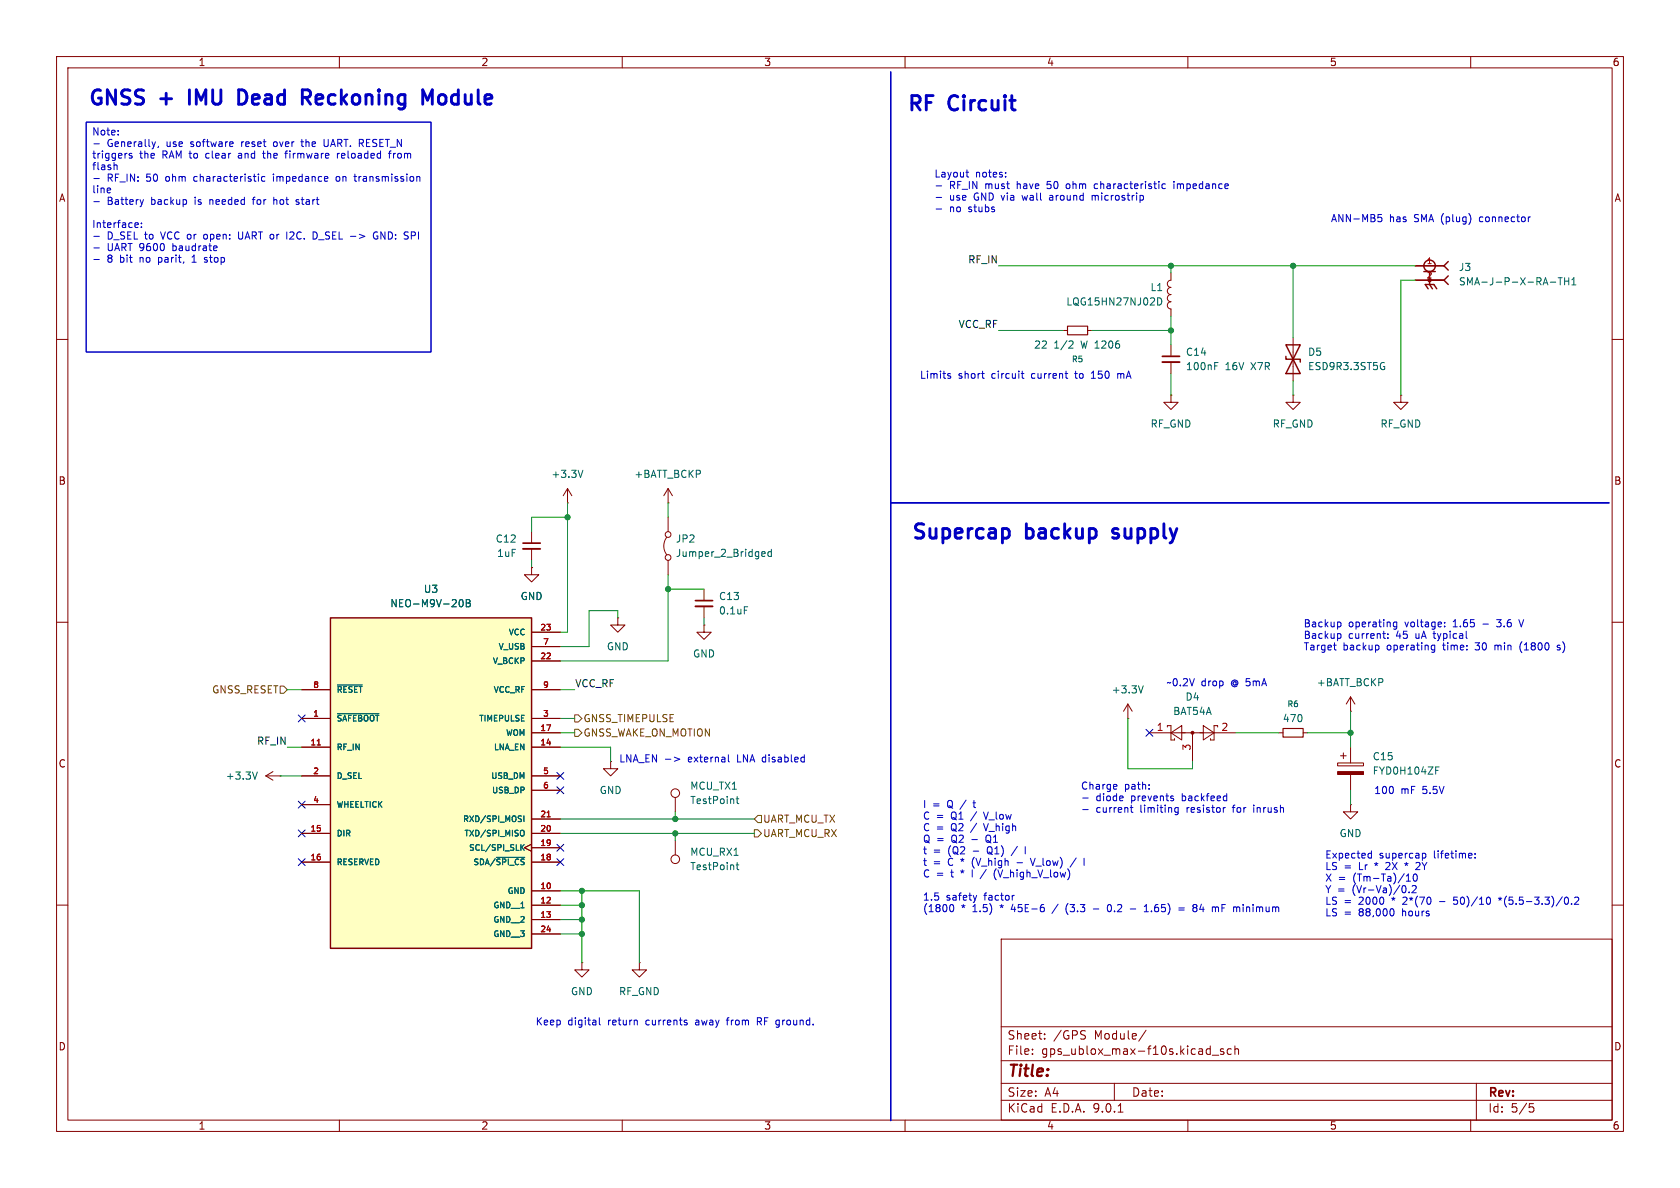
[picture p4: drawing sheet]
<svg xmlns="http://www.w3.org/2000/svg" width="297mm" height="210mm" viewBox="0 0 297 210" stroke-linecap="round" stroke-linejoin="round" font-family="sans-serif">
<g fill="none" stroke="#840000" stroke-width=".18">
<path d="M10 10h277v190h-277zM12 12h273v186h-273zM60 10v2M110 10v2M160 10v2M210 10v2M260 10v2M188 58.4h.7M192.3 58.4h.7M207 48.3v1.2a.64 .64 0 0 0-.6 .7 .64 .64 0 0 0 .6 .6M207 50.8a.64 .64 0 0 0-.6 .6 .64 .64 0 0 0 .6 .7 .64 .64 0 0 0-.6 .6 .64 .64 0 0 0 .6 .6 .64 .64 0 0 0-.6 .7 .64 .64 0 0 0 .6 .6v1.3M228.6 59.7v7.6"/>
<path d="M250.2 47h5.1M250.2 49.5h5.1M10 60h2M207 69.9v1.2h1.3l-1.3 1.3-1.3-1.3h1.3M207 69.9h.1M207 61v2M207 64v2M228.6 69.9v1.2h1.3l-1.3 1.3-1.3-1.3h1.3M228.6 69.9h.1M247.6 69.9v1.2h1.3l-1.3 1.3-1.2-1.3h1.2M247.6 69.9h.1M285 60h2"/>
<path d="M100.3 88.9h.1M100.3 86.4l-.7 1.2M100.3 86.4l.8 1.2M100.3 86.4v2.5M117.9 95a2.54 2.54 0 0 0 0 3M118.1 88.9h.1M118.1 86.4v2.5M118.1 91.4v2.6M118.1 99.1v2.5M118.1 86.4l-.8 1.2M118.1 86.4l.8 1.2M10 110h2"/>
<path d="M109.2 109.2v1.3h1.3l-1.3 1.3-1.3-1.3h1.3M109.2 109.2h.1M124.5 110.5v1.3h1.2l-1.2 1.2-1.3-1.2h1.3M124.5 110.5h.1M124.5 104.1v2.1M124.5 107.2v2M285 110h2M47 137.2l1.3 .7M47 137.2h2.5M48.3 136.4l-1.3 .8M49.5 137.2h.1M107.9 134.6v1.3h1.3l-1.3 1.3-1.2-1.3h1.2"/>
<path d="M107.9 134.6h.1M199.4 127h.1M199.4 124.5l-.8 1.2M199.4 124.5l.8 1.2M199.4 124.5v2.5M203.2 129.5h15.2M206.4 128.5v-.2h.6v2.5h.6v-.2M207 129.5l1.9-1.2v2.5zM210.8 129.5v5.1M212.7 128.3l1.9 1.2-1.9 1.3zM215.3 128.3h-.7v2.5h-.6v-.2M226.1 129.5h.7"/>
<path d="M230.4 129.5h.7M236.5 134.9h4.5v.5h-4.5zM237 133.6h1M237.5 133.1v1M238.8 125.7h.1M238.8 123.2v2.5M238.8 132.1v2.8M238.8 136.9v2.8M238.8 123.2l-.8 1.3M238.8 123.2l.7 1.3M119.4 141v2.5M119.4 148.6v2.5"/>
<path d="M238.8 142.2v1.3h1.2l-1.2 1.3-1.3-1.3h1.3M238.8 142.2h.1M10 160h2M102.9 170.2v1.3h1.2l-1.2 1.2-1.3-1.2h1.3M102.9 170.2h.1M113 170.2v1.3h1.3l-1.3 1.2-1.2-1.2h1.2M113 170.2h.1M177 166h108v32h-108zM285 160h2M60 198v2M110 198v2M160 198v2"/>
<path d="M177 194.5h108M177 191.5h108M177 187.5h108M177 181.5h108M182.5 186.3v.1M182.5 185.5v.1M184.7 183.6v.1M184.7 182.8v.1M191.7 182.2l.2 .1M191.8 183.1v.5M197 191.5v3M197.7 196.6h.8"/>
<path d="M202.6 182.1l-1.3 2M210 198v2M213.8 185.4l.2 .1M214 184.9v1.5M214 186.3l-.2 .1M214.3 186.5h1.2M216.3 185.5l-.3-.1-.3 .2 .1 .2 .5 .2v.3h-.6M217.7 185.5l-.5-.1-.2 .3v.4l.1 .2h.6M218.3 185.5l.2-.1 .4 .1 .1 .9M218.3 184.9v1.5M260 198v2M261 191.5v6.5"/>
<path d="M270.4 195.1h.7M270.5 195.7h.4l.3 .3-.2 .5-.5 .1"/>
<circle cx="118.1" cy="94.5" r=".51"/>
<circle cx="118.1" cy="98.6" r=".51"/>
<circle cx="119.4" cy="140.2" r=".76"/>
<circle cx="119.4" cy="151.9" r=".76"/>
</g>
<g fill="#840000" stroke="#840000" stroke-width=".18">
<path d="M236.5 136.4h4.5v.5h-4.5z"/>
<circle cx="210.8" cy="129.5" r=".25"/>
</g>
<g fill="none" stroke="#006464" stroke-width=".18">
<path d="M204.7 52.6a.64 .64 0 0 1 .7 .7 .64 .64 0 0 1-.7 .6zM274.1 49.9h.9M275.5 49.1h.7M275.8 49.1v1.3M276.6 49.1v1.3M276.6 49.7h.7M277.3 49.1v1.3M277.9 50.4h.7M277.9 49.5l.3-.4v1.3M189.2 60.3h.4l.1 .3-.8 .9h.8M214.7 64.7h.5M214.7 64.1h.6"/>
<path d="M244.4 64.1h.3M244.6 64.8h.2v.4l-.2 .1M103.1 83.1l-.5 1.3M134.7 98.3h.5M134.7 97.6l.4-.1 .2 .3-.6 .1M136.4 97.6l-.4-.1-.2 .3 .1 .5h.5M136.4 97.1v1.3M131.6 107.3h.6M45.5 136.5l-.4 1.2M202.1 121.2l-.4 1.3M253.8 136.2h.4M253.8 135.6h.6"/>
<path d="M130.1 141.2h.5M130.1 152.9h.5M130.3 140.8v1.1l.3 .2M130.3 152.5v1.1l.3 .1"/>
</g>
<path d="M188.7 57.7h3.6v1.5h-3.6zM226.8 128.8h3.6v1.5h-3.6z" fill="none" stroke="#840000" stroke-width=".2"/>
<path d="M205.5 63h3M122.9 106.2h3.1" fill="none" stroke="#840000" stroke-width=".3"/>
<path d="M205.5 64h3M122.9 107.2h3.1" fill="none" stroke="#840000" stroke-width=".33"/>
<g fill="none" stroke="#840000" stroke-width=".25">
<path d="M250.2 47h5.1M250.2 49.5h5.1M252.5 51.1l-.5-.8h1.5l.5 .8M252.7 48h1M252.7 49.5v.8l.5 .8M255.3 47l.7 .8M255.3 49.5l.7 .8M256 46.2l-.7 .8M256 48.8l-.7 .7M227.3 61h2.6l-2.6 5h2.6zM227.3 63v.5h2.6v.5"/>
<circle cx="252.7" cy="47" r="1.02"/>
<circle cx="252.7" cy="49.5" r=".25"/>
</g>
<path d="M58.4 109.2h35.6v58.4h-35.6z" fill="#ffffc2"/>
<path d="M58.4 109.2h35.6v58.4h-35.6z" fill="none" stroke="#840000" stroke-width=".25"/>
<g fill="none" stroke="#840000" stroke-width=".18">
<path d="M94 94v2M94 97v2.1M94 100.3v1.3h-1.3l1.3 1.3 1.2-1.3h-1.2M94 100.3h.1M94 111.8h5.1M94 114.3h5.1M94 116.8h5.1M53.3 121.9h5.1M53.3 127h5.1M53.3 132.1h5.1M53.3 137.2h5.1M94 121.9h5.1"/>
<path d="M94 127h5.1M94 132.1h5.1M94 137.2h5.1M94 129.5h5.1M94 139.7h5.1M53.3 142.2h5.1M53.3 147.3h5.1M53.3 152.4h5.1M94 149.2l-1.3 .7 1.3 .6M94 147.3h5.1M94 152.4h5.1M94 144.8h5.1"/>
<path d="M94 149.9h5.1M94 157.5h5.1M94 160h5.1M94 162.6h5.1M94 165.1h5.1"/>
</g>
<path d="M81.2 106.2l.3-.2a.68 .68 0 0 1 .4 .6 .68 .68 0 0 1-.4 .7l-.3-.3M82.4 106h.5l.2 .2-.2 .4 .2 .1 .1 .3-.3 .3h-.5zM82.4 106.6h.5M59.6 121.1h4.4M59.6 126.2h7.4M87.7 151.6h5.1M92 144.2l.2 .1M92.1 144.9v.2M92.2 146.8a.34 .34 0 0 1 .5 .3v.3a.34 .34 0 0 1-.5 .4M92.2 149.7l.5 .6M92.6 144.2v1M92.7 149.3l-.6 .6" fill="none" stroke="#006464" stroke-width=".18"/>
<path d="M56.1 131.7h.6M96.7 144.4h.6" fill="none" stroke="#a90000" stroke-width=".18"/>
<path d="M92.5 96h3" fill="none" stroke="#840000" stroke-width=".3"/>
<path d="M92.5 97h3" fill="none" stroke="#840000" stroke-width=".33"/>
<path d="M49.5 121.3h.7l.6 .6-.6 .7h-.7zM101.6 128.9h.6l.7 .6-.7 .7h-.6zM101.6 126.4h.6l.7 .6-.7 .6h-.6zM133.3 146.7h.7l.6 .6-.6 .7h-.7zM134 144.1h.6v1.3h-.6l-.7-.6z" fill="none" stroke="#725600" stroke-width=".18"/>
<g fill="none" stroke="#009600" stroke-width=".18">
<path d="M176.5 58.4h11.5M176.5 47h73.7M193 58.4h14M207 47v1.3M207 55.9v5.1M228.6 47v12.7M250.2 49.5h-2.6v20.4M207 66v3.9M228.6 67.3v2.6M94 99.1v1.2M100.3 88.9v22.9h-1.2M100.3 91.4h-6.3v2.6"/>
<path d="M118.1 88.9v2.5M109.2 109.2v-1.2h-5.1v6.3h-5M118.1 101.6v15.2h-19M118.1 104.1h6.4M124.5 109.2v1.3M49.5 137.2h3.8M50.8 132.1h2.5M50.8 121.9h2.5M99.1 129.5h2.5M99.1 132.1h8.8v2.5M99.1 121.9h2.5M99.1 127h2.5"/>
<path d="M199.4 127v8.9h11.4v-1.3M218.4 129.5h7.7M231.1 129.5h7.7M238.8 125.7v6.4M238.8 139.7v2.5M99.1 157.5h13.9v12.7M99.1 144.8h34.2M99.1 147.3h34.2M102.9 157.5v12.7M119.4 143.5v1.3M119.4 147.3v1.3M99.1 160h3.8"/>
<path d="M99.1 162.6h3.8M99.1 165.1h3.8"/>
</g>
<g fill="none" stroke="#000084" stroke-width=".18">
<path d="M52.7 126.4l1.2 1.2M53.9 126.4l-1.2 1.2M98.5 139.1l1.2 1.2M98.5 136.6l1.2 1.2M99.7 139.1l-1.2 1.2M99.7 136.6l-1.2 1.2M202.6 128.9l1.2 1.2M203.8 128.9l-1.2 1.2M52.7 141.6l1.2 1.2M52.7 146.7l1.2 1.2M52.7 151.8l1.2 1.2M53.9 141.6l-1.2 1.2"/>
<path d="M53.9 146.7l-1.2 1.2M53.9 151.8l-1.2 1.2M98.5 149.3l1.2 1.2M98.5 151.8l1.2 1.2M99.7 149.3l-1.2 1.2M99.7 151.8l-1.2 1.2"/>
</g>
<g fill="none" stroke="#0000c2" stroke-width=".18">
<path d="M157.5 12.7v185.4zM15.2 21.6h61v40.6h-61zM16.6 25.4h1M16.6 31.6h1M16.6 35.6h1M19.4 33.2l.2 .3-.6 .2M19.5 34l-.1 .1M20.7 29.3v.7M20.9 23.7v.2M20.9 23.1v.1M22.8 27.3l.1 .2 .5 .2-.2 .3-.4-.1M23.9 39.4h.4l.2 .3-.6 .1"/>
<path d="M25 39.4v.2M25.4 35.3l-.3 .8M27.5 25.1l-.3 .8M28 25.8l-.1 .3M42.3 27.1l-.1 .1M42.3 27.5l-.2 .2 .2 .3M44.6 35.3h.5M44.8 34.9v1.2M45.7 30.8v.1M46.4 27.1h.5M46.6 26.7v1.1l.3 .2M46.8 31.3l-.3-.1-.3 .2 .1 .6h.5"/>
<path d="M48.3 30.8v.1M48.3 31.2v.8M48.4 34.9v1.2M48.5 25.1l-.2 .2 .2 .5M48.8 35.3l-.4 .1M50.3 27.1h.5M50.5 26.9v1.1M52.8 35.3h-.3l-.2 .2 .6 .4M52.9 36l-.2 .1h-.4M53.2 25.1h.5M53.4 24.6v1.1l.3 .2M57.3 24.6l.1 1.2 .1 .1 .4-.1"/>
<path d="M59.7 27.1v.9M59.8 31.2l-.3 .1-.1 .1 .1 .5 .3 .1M59.9 27.1l-.2 .2M60.4 27.2v.7M61 27.4l-.6 .1M62.6 31.2h.4M62.7 30.8v1.1l.3 .1M68.8 26.9v1.1M69.6 27.1v.9M69.7 27.2l-.1 .1M74.2 31.3v.7M165.5 32.9h1"/>
<path d="M165.5 34.9h1M165.5 36.9h1M170.8 30.5h.4M170.9 31.1l.3 .2M177.8 31.2v.1M177.8 30.5v.1M185.7 34.5l-.1 .1M185.7 34.9l-.2 .2 .2 .3M188.6 32.6l-.1 .1 .1 .6M193.1 34.5v.9M193.4 34.5l-.3 .2M193.9 32.5l-.3 .1-.2 .1 .1 .5 .4 .1"/>
<path d="M202.1 34.7v.6M206 32.6l-.3-.1-.3 .2 .1 .6h.5M207.5 32.1v.1M207.5 32.5v.8M243.6 37.9h.6M243.6 38.5l.5-.1 .2 .2-.1 .5h-.6M270.6 38.3l-.3 .1M16.6 41.8h1M16.6 43.8h1M16.6 45.9h1M23.9 40.2h.5M25 40.1v.1"/>
<path d="M34 46.4h.7M34.2 45.3l-.2 .1M36.1 41.5l-.1 .2 .1 .5M36.1 46.3l.4 .1M36.5 45.5l-.4 .2 .1 .2h.3M38.3 44.3h-.1M38.4 43.6v.2l-.6 .1M42.2 41v1l.1 .2 .4 .1M51.7 41l-.5 .1M51.9 41.5l-.7 .8h.8M55.4 41a.64 .64 0 0 1 .7 .6 .64 .64 0 0 1-.7 .7M66.7 41.1a.59 .59 0 0 0-.7 .5 .59 .59 0 0 0 .7 .6l.1-.5h-.3"/>
<path d="M67.3 42.3v-1.3l.8 1.3M167.6 66.4l.5 .2-.1 .2-.3 .1M167.6 66.1h.4M173.5 66h.5M173.9 66.9h.1M180.5 66h.5M180.7 65.6v1.1l.3 .2M188.3 66h.5M188.6 66.9h.2M192.9 66.9h.8M193.2 65.8l-.3 .2M197.6 66v.9"/>
<path d="M198 66l-.4 .2M157.5 88.9h127zM236 114.8l.2 .1M236.6 110h.3l.2 .2-.1 .5-.4 .1M236.6 112l.3 .1 .2 .1-.1 .5-.4 .2M243.7 114.1l.1 .2-.1 .5M244.8 112.9h.1M245.4 112.7v.2M245.4 112.1v.1M246.9 110h-.3l-.3 .2 .1 .5h.5M246.9 110v1l-.2 .2h-.3M253.2 114.8h.4"/>
<path d="M253.5 114l-.3 .1M253.6 114v1.1l-.2 .2h-.3M255.4 110.7v.1M255.4 110v.1M264.3 114v.9M264.5 114l-.2 .2M264.6 109.5h.8M264.6 110.7l.2 .1M268.5 109.5l.4 1.3M269.1 113.4a1.46 1.46 0 0 0 0 2M275.8 114.1l-.3-.1-.2 .3 .5 .4M275.8 114.7l-.1 .2-.4-.1"/>
<path d="M119.2 133.8l1 .4-1 .4M128.8 133.4v1.1l.1 .2M197.3 138.7l.2 .3-.6 .1M197.4 139.4l-.1 .1M203.1 139.4v.1M203.1 138.7v.1M171.9 153.8v1.2M172.7 158.3l-.3 .8M173.9 143.5l.4 1.3M173.9 145.6l.4 1.3M174.4 153.7l-1.1 1.6M175.8 154.1v.9l.3 .5"/>
<path d="M179.3 158.3h-.2M179.8 152.5h1M179.9 149.6l-1.1 1.6M181.3 149.7v1.2M182.2 151.7l.4 1.3M184.3 159.9h.2M187.1 159.8l-1.1 1.7M188.8 159.7a1.46 1.46 0 0 0 0 2M190.3 151.7l-1.1 1.6M191.4 141.1h1M191.4 143.1h1M191.7 151.7v1.3"/>
<path d="M200 142.3v1.1l.3 .2M207.3 141.1l.2 .2-.2 .3M207.3 140.7l.1 .1M207.7 143.4l.2 .2 .4-.1M208.3 142.8v1l-.3 .2h-.3M208.3 142.8h-.4l-.2 .2M212.4 159.8l-.3 .9h.8M216.6 159.9h-.6v1.3M216.6 142.8h-.2M219.8 159.9v.1M221.6 142.3v.1M221.6 142.8v.8"/>
<path d="M242 151.6h.5M242 150.9h.5M242.5 150.4v1.3M248.6 157l-.1 .6-.2 .2M248.6 152.8l-.2 .2M248.6 154.9l.4-.4v1.3M248.6 155.8h.7M249.1 157.7v.1M249.6 156.7l.5-.2 .3 .4-.8 .9h.8M250 154.6l.1-.1a.68 .68 0 0 1 .5 .6 .68 .68 0 0 1-.5 .7l-.1-.1-.2-.4zM251 153l-.7 .7h.7M251.6 150.8l.3 .1 .2 .2-.1 .5-.4 .1"/>
<path d="M254.5 159.4h1M257 159.7l.5 .2M257.6 158.6h-.6v.6l.5-.1M260.1 150.8l.1 .3-.6 .2M260.2 151.6l-.1 .1M260.8 151.6v.1M260.8 150.9v.1M263.4 158.7l.1 .4-.1 .6M264.9 158.8l.3 .1M265.2 158.6v.3M265.2 158.9l-.2 .2M265.2 158.9l.2 .2"/>
<path d="M265.5 158.8l-.3 .1M276.9 158.6a.68 .68 0 0 1 .4 .6 .68 .68 0 0 1-.4 .7M277.8 159.7v.2M278.4 158.7l.5-.1 .2 .4-.8 .9h.8M106 179.9v1.1l.1 .2M128.6 180v1.2M134.4 179.9h-.5v1.3M168.6 160.4l-.1 .6-.2 .2-.2-.1M184.4 160.4l.2 .2v.3l-.2 .3M193.3 160.7h1M195.9 160l.2-.1a.68 .68 0 0 1 .4 .6 .68 .68 0 0 1-.4 .7l-.2-.2-.1-.3zM199.8 160.7h1"/>
<path d="M202.3 161.2h.7M202.3 160.3l.4-.4v1.3M203.6 161v.2M208.4 160.5h1M208.4 160.9h1M210.9 160.2l.2-.3 .4 .1 .1 .2M216 160.5h.4M219.8 160.3v.9M246.3 160.7l.1 .4-.1 .7M121.3 180.8l.2 .1-.2 .3M121.3 180.3l.1 .1M128.4 180.3h.5"/>
<path d="M133.9 180.6h.5M134.2 180.6l.4 .6"/>
</g>
<path d="M33.5 15.9v2.5M43.4 16.2l-.6-.3h-.6v2.5h.6l.6-.3M53.4 15.9h1a.69 .69 0 0 1 .5 .6 .69 .69 0 0 1-.5 .7h-1M54 17.2l.9 1.2M75.6 17.7l.8-1.8v2.5M78 16.7l-.5 .5v.7l.5 .5M178.2 93.6l.2 .3v.7l-.2 .4M196.7 95l.2 .1M196.8 93.6l-.1 .2 .1 .4" fill="none" stroke="#0000c2" stroke-width=".51"/>
<g fill="#009600" stroke="#009600" stroke-width=".18">
<circle cx="228.6" cy="47" r=".46"/>
<circle cx="207" cy="47" r=".46"/>
<circle cx="207" cy="58.4" r=".46"/>
<circle cx="102.9" cy="165.1" r=".46"/>
<circle cx="119.4" cy="147.3" r=".46"/>
<circle cx="102.9" cy="157.5" r=".46"/>
<circle cx="102.9" cy="162.6" r=".46"/>
<circle cx="102.9" cy="160" r=".46"/>
<circle cx="119.4" cy="144.8" r=".46"/>
<circle cx="100.3" cy="91.4" r=".46"/>
<circle cx="118.1" cy="104.1" r=".46"/>
<circle cx="238.8" cy="129.5" r=".46"/>
</g>
<g font-size="3.5" fill="#0000c2">
<text x="15.5" y="19.3">GNSS</text>
<text x="28.5" y="19.3">+</text>
<text x="34.6" y="19.3">IMU</text>
<text x="44.3" y="19.3">Dead</text>
<text x="56.6" y="19.3">Reckoning</text>
<text x="78.9" y="19.3">Module</text>
<text x="160.3" y="20.3">RF</text>
<text x="167.9" y="20.3">Circuit</text>
<text x="161" y="96">Supercap</text>
<text x="181.5" y="96">backup</text>
<text x="197.9" y="96">supply</text>
</g>
<text font-size="2.8" fill="#840000" x="178" y="190.9">Title:</text>
<g font-size="2.1" fill="#840000">
<text x="178" y="184">Sheet:</text>
<text x="186.2" y="184">/GPS</text>
<text x="193.5" y="184">Module/</text>
<text x="178" y="186.7">File:</text>
<text x="184.1" y="186.7">gps_ublox_max-f10s.kicad_sch</text>
<text x="178" y="196.9">KiCad</text>
<text x="178" y="194.1">Size:</text>
<text x="184.7" y="194.1">A4</text>
<text x="185.7" y="196.9">E.D.A.</text>
<text x="193.3" y="196.9">9.0.1</text>
<text x="200" y="194.1">Date:</text>
<text x="263" y="194.3">Rev:</text>
<text x="263" y="196.9">Id:</text>
<text x="267.1" y="196.9">5/5</text>
</g>
<g font-size="1.8" fill="#840000">
<text x="35" y="11.9">1</text>
<text x="85" y="11.9">2</text>
<text x="135" y="11.9">3</text>
<text x="185" y="11.9">4</text>
<text x="235" y="11.9">5</text>
<text x="285" y="11.9">6</text>
<text x="10.3" y="35.9">A</text>
<text x="285.3" y="35.9">A</text>
<text x="10.3" y="85.9">B</text>
<text x="285.3" y="85.9">B</text>
<text x="10.3" y="135.9">C</text>
<text x="285.3" y="135.9">C</text>
<text x="10.3" y="185.9">D</text>
<text x="285.3" y="185.9">D</text>
<text x="35" y="199.9">1</text>
<text x="85" y="199.9">2</text>
<text x="135" y="199.9">3</text>
<text x="185" y="199.9">4</text>
<text x="235" y="199.9">5</text>
<text x="285" y="199.9">6</text>
</g>
<g font-size="1.8" fill="#0000c2">
<text x="16.2" y="24.3">Note:</text>
<text x="16.2" y="28.4">triggers</text>
<text x="18.9" y="26.3">Generally,</text>
<text x="24.7" y="28.4">the</text>
<text x="28.8" y="28.4">RAM to</text>
<text x="29.5" y="26.3">use</text>
<text x="34" y="26.3">software</text>
<text x="36.8" y="28.4">clear</text>
<text x="42.8" y="28.4">and</text>
<text x="43.1" y="26.3">reset</text>
<text x="47.4" y="28.4">the</text>
<text x="49" y="26.3">over</text>
<text x="51.5" y="28.4">firmware</text>
<text x="54.2" y="26.3">the</text>
<text x="58.3" y="26.3">UART. RESET_N</text>
<text x="60.9" y="28.4">reloaded</text>
<text x="70.3" y="28.4">from</text>
<text x="16.2" y="30.4">flash</text>
<text x="16.2" y="34.5">line</text>
<text x="18.9" y="32.4">RF_IN:</text>
<text x="26" y="32.4">50</text>
<text x="29.6" y="32.4">ohm</text>
<text x="34.7" y="32.4">characteristic</text>
<text x="49" y="32.4">impedance</text>
<text x="60.3" y="32.4">on</text>
<text x="63.8" y="32.4">transmission</text>
<text x="165.1" y="31.6">Layout</text>
<text x="167.8" y="33.6">RF_IN</text>
<text x="167.8" y="35.7">use</text>
<text x="172.3" y="35.7">GND via</text>
<text x="172.4" y="31.6">notes:</text>
<text x="174.3" y="33.6">must</text>
<text x="180" y="33.6">have</text>
<text x="181.2" y="35.7">wall</text>
<text x="185.6" y="33.6">50</text>
<text x="186.2" y="35.7">around</text>
<text x="189.2" y="33.6">ohm</text>
<text x="193.9" y="35.7">microstrip</text>
<text x="194.3" y="33.6">characteristic</text>
<text x="208.6" y="33.6">impedance</text>
<text x="16.2" y="40.6">Interface:</text>
<text x="18.9" y="36.5">Battery</text>
<text x="26.8" y="36.5">backup</text>
<text x="34.7" y="36.5">is</text>
<text x="37.5" y="36.5">needed</text>
<text x="45.4" y="36.5">for</text>
<text x="49.2" y="36.5">hot</text>
<text x="53.4" y="36.5">start</text>
<text x="167.8" y="37.7">no</text>
<text x="171.3" y="37.7">stubs</text>
<text x="235.2" y="39.5">ANN-MB5</text>
<text x="245.6" y="39.5">has</text>
<text x="250.1" y="39.5">SMA (plug)</text>
<text x="262" y="39.5">connector</text>
<text x="18.9" y="42.7">D_SEL to</text>
<text x="18.9" y="44.7">UART 9600</text>
<text x="18.9" y="46.8">8</text>
<text x="21.3" y="46.8">bit</text>
<text x="25" y="46.8">no</text>
<text x="28.4" y="46.8">parit,</text>
<text x="28.8" y="42.7">VCC or</text>
<text x="30.8" y="44.7">baudrate</text>
<text x="34.6" y="46.8">1</text>
<text x="36.7" y="42.7">open:</text>
<text x="37" y="46.8">stop</text>
<text x="43" y="42.7">UART or</text>
<text x="51.9" y="42.7">I2C.</text>
<text x="56.8" y="42.7">D_SEL -&gt;</text>
<text x="67.9" y="42.7">GND: SPI</text>
<text x="162.5" y="67.2">Limits</text>
<text x="169.4" y="67.2">short</text>
<text x="175.4" y="67.2">circuit</text>
<text x="182.6" y="67.2">current</text>
<text x="190.6" y="67.2">to</text>
<text x="193.6" y="67.2">150</text>
<text x="198.4" y="67.2">mA</text>
<text x="230.4" y="111.1">Backup</text>
<text x="230.4" y="113.1">Backup</text>
<text x="238.4" y="111.1">operating</text>
<text x="238.4" y="113.1">current:</text>
<text x="246.9" y="113.1">45</text>
<text x="248.5" y="111.1">voltage:</text>
<text x="250.5" y="113.1">uA</text>
<text x="253.9" y="113.1">typical</text>
<text x="257.2" y="111.1">1.65</text>
<text x="262.6" y="111.1">-</text>
<text x="265.3" y="111.1">3.6</text>
<text x="269.5" y="111.1">V</text>
<text x="230.4" y="115.2">Target</text>
<text x="237.4" y="115.2">backup</text>
<text x="245.3" y="115.2">operating</text>
<text x="255.4" y="115.2">time:</text>
<text x="261.3" y="115.2">30</text>
<text x="264.9" y="115.2">min</text>
<text x="269.5" y="115.2">(1800</text>
<text x="276.4" y="115.2">s)</text>
<text x="206.1" y="121.5">~0.2V</text>
<text x="212.3" y="121.5">drop</text>
<text x="217.7" y="121.5">@ 5mA</text>
<text x="109.4" y="135">LNA_EN -&gt;</text>
<text x="121.8" y="135">external</text>
<text x="130.6" y="135">LNA disabled</text>
<text x="163.1" y="143.1">I</text>
<text x="164.8" y="143.1">=</text>
<text x="167.6" y="143.1">Q /</text>
<text x="172.6" y="143.1">t</text>
<text x="191" y="139.8">Charge</text>
<text x="193.8" y="141.8">diode</text>
<text x="193.8" y="143.9">current</text>
<text x="198.8" y="139.8">path:</text>
<text x="200.1" y="141.8">prevents</text>
<text x="201.7" y="143.9">limiting</text>
<text x="209.2" y="141.8">backfeed</text>
<text x="210.1" y="143.9">resistor</text>
<text x="218.4" y="143.9">for</text>
<text x="222.3" y="143.9">inrush</text>
<text x="242.8" y="140.6">100</text>
<text x="247.6" y="140.6">mF</text>
<text x="251.6" y="140.6">5.5V</text>
<text x="163.1" y="145.1">C =</text>
<text x="163.1" y="147.1">C =</text>
<text x="163.1" y="149.2">Q =</text>
<text x="168.3" y="145.1">Q1</text>
<text x="168.3" y="147.1">Q2</text>
<text x="168.3" y="149.2">Q2</text>
<text x="172" y="145.1">/</text>
<text x="172" y="147.1">/</text>
<text x="172" y="149.2">-</text>
<text x="174.5" y="145.1">V_low</text>
<text x="174.5" y="147.1">V_high</text>
<text x="174.8" y="149.2">Q1</text>
<text x="163.1" y="151.2">t</text>
<text x="163.1" y="153.3">t</text>
<text x="163.1" y="155.3">C =</text>
<text x="165" y="151.2">=</text>
<text x="165" y="153.3">=</text>
<text x="167.7" y="151.2">(Q2</text>
<text x="167.7" y="153.3">C *</text>
<text x="168.3" y="155.3">t</text>
<text x="170.1" y="155.3">*</text>
<text x="172.3" y="151.2">-</text>
<text x="172.3" y="153.3">(V_high</text>
<text x="175" y="151.2">Q1)</text>
<text x="176.6" y="155.3">(V_high_V_low)</text>
<text x="183.2" y="153.3">V_low)</text>
<text x="234.2" y="152">Expected</text>
<text x="234.2" y="154">LS</text>
<text x="237.6" y="154">=</text>
<text x="240.3" y="154">Lr</text>
<text x="243.3" y="154">*</text>
<text x="243.8" y="152">supercap</text>
<text x="245.5" y="154">2X</text>
<text x="249.1" y="154">*</text>
<text x="251.2" y="154">2Y</text>
<text x="253.6" y="152">lifetime:</text>
<text x="163.1" y="159.4">1.5</text>
<text x="163.1" y="161.5">(1800</text>
<text x="167.3" y="159.4">safety</text>
<text x="169.9" y="161.5">*</text>
<text x="172.1" y="161.5">1.5)</text>
<text x="174.1" y="159.4">factor</text>
<text x="177.1" y="161.5">*</text>
<text x="179.2" y="161.5">45E-6</text>
<text x="189.3" y="161.5">(3.3</text>
<text x="197" y="161.5">0.2</text>
<text x="204" y="161.5">1.65)</text>
<text x="210.2" y="161.5">=</text>
<text x="213" y="161.5">84</text>
<text x="216.6" y="161.5">mF</text>
<text x="220.5" y="161.5">minimum</text>
<text x="234.2" y="156.1">X =</text>
<text x="234.2" y="158.1">Y =</text>
<text x="234.2" y="160.1">LS</text>
<text x="237.6" y="160.1">=</text>
<text x="239.2" y="158.1">(Vr-Va)/0.2</text>
<text x="239.3" y="156.1">(Tm-Ta)/10</text>
<text x="240.3" y="160.1">2000</text>
<text x="246.3" y="160.1">*</text>
<text x="248.5" y="160.1">2*(70</text>
<text x="257.8" y="160.1">50)/10</text>
<text x="266" y="160.1">*(5.5-3.3)/0.2</text>
<text x="234.2" y="162.2">LS</text>
<text x="237.6" y="162.2">=</text>
<text x="240.3" y="162.2">88,000</text>
<text x="248.2" y="162.2">hours</text>
<text x="94.6" y="181.5">Keep</text>
<text x="100.4" y="181.5">digital</text>
<text x="107.6" y="181.5">return</text>
<text x="114.4" y="181.5">currents</text>
<text x="123.4" y="181.5">away</text>
<text x="129.2" y="181.5">from</text>
<text x="134.7" y="181.5">RF ground.</text>
</g>
<g font-size="1.8" fill="#0f0f0f">
<text x="171.1" y="46.6">RF_IN</text>
<text x="169.4" y="58.1">VCC_RF</text>
<text x="101.6" y="121.6">VCC_RF</text>
<text x="45.3" y="131.7">RF_IN</text>
</g>
<g font-size="1.8" fill="#006464">
<text x="203.3" y="51.7">L1</text>
<text x="257.8" y="48.1">J3</text>
<text x="257.8" y="50.6">SMA-J-P-X-RA-TH1</text>
<text x="188.4" y="54.2">LQG15HN27NJ02D</text>
<text x="182.7" y="61.8">22</text>
<text x="186.3" y="61.8">1/2</text>
<text x="191.2" y="61.8">W 1206</text>
<text x="209.6" y="65.6">100nF</text>
<text x="209.6" y="63.1">C14</text>
<text x="216.6" y="65.6">16V</text>
<text x="221.3" y="65.6">X7R</text>
<text x="231.1" y="63.1">D5</text>
<text x="231.1" y="65.6">ESD9R3.3ST5G</text>
<text x="203.3" y="75.8">RF_GND</text>
<text x="224.9" y="75.8">RF_GND</text>
<text x="243.9" y="75.8">RF_GND</text>
<text x="97.4" y="84.7">+3.3V</text>
<text x="112.1" y="84.7">+BATT_BCKP</text>
<text x="87.5" y="96.1">C12</text>
<text x="87.8" y="98.7">1uF</text>
<text x="119.4" y="96.1">JP2</text>
<text x="119.4" y="98.7">Jumper_2_Bridged</text>
<text x="68.9" y="107.5">NEO-M9V-20B</text>
<text x="74.8" y="105">U3</text>
<text x="91.9" y="106.3">GND</text>
<text x="127" y="106.3">C13</text>
<text x="127" y="108.8">0.1uF</text>
<text x="107.2" y="115.2">GND</text>
<text x="122.4" y="116.4">GND</text>
<text x="196.4" y="122.8">+3.3V</text>
<text x="209.5" y="124.1">D4</text>
<text x="232.7" y="121.5">+BATT_BCKP</text>
<text x="207.3" y="126.6">BAT54A</text>
<text x="226.7" y="127.9">470</text>
<text x="242.6" y="134.6">C15</text>
<text x="242.6" y="137.1">FYD0H104ZF</text>
<text x="39.8" y="138">+3.3V</text>
<text x="105.9" y="140.6">GND</text>
<text x="121.9" y="139.8">MCU_TX1</text>
<text x="121.9" y="142.3">TestPoint</text>
<text x="236.7" y="148.2">GND</text>
<text x="121.9" y="151.5">MCU_RX1</text>
<text x="121.9" y="154">TestPoint</text>
<text x="100.8" y="176.1">GND</text>
<text x="109.3" y="176.1">RF_GND</text>
</g>
<g font-size="1.8" fill="#725600">
<text x="37.4" y="122.8">GNSS_RESET</text>
<text x="103.1" y="130.4">GNSS_WAKE_ON_MOTION</text>
<text x="103.1" y="127.9">GNSS_TIMEPULSE</text>
<text x="134.8" y="148.2">UART_MCU_RX</text>
<text x="134.8" y="145.6">UART_MCU_TX</text>
</g>
<g font-size="1.8" fill="#a90000">
<text x="204.4" y="129.3">1</text>
<text x="215.8" y="129.3">2</text>
<text x="210.6" y="132.8" transform="rotate(-90 210.6 132.8)">3</text>
</g>
<g font-size="1.4" fill="#a90000">
<text x="252.1" y="46.7">1</text>
<text x="252.1" y="49.3">2</text>
<text x="95.4" y="111.5">23</text>
<text x="95.4" y="116.6">22</text>
<text x="95.9" y="114">7</text>
<text x="55.3" y="121.7">8</text>
<text x="95.9" y="121.7">9</text>
<text x="54.8" y="131.8">11</text>
<text x="55.3" y="126.7">1</text>
<text x="95.4" y="129.3">17</text>
<text x="95.4" y="131.8">14</text>
<text x="95.9" y="126.7">3</text>
<text x="55.3" y="136.9">2</text>
<text x="95.9" y="136.9">5</text>
<text x="55.3" y="142">4</text>
<text x="95.9" y="139.4">6</text>
<text x="54.8" y="147.1">15</text>
<text x="95.4" y="144.5">21</text>
<text x="95.4" y="147.1">20</text>
<text x="95.4" y="149.6">19</text>
<text x="54.8" y="152.1">16</text>
<text x="95.4" y="152.1">18</text>
<text x="95.4" y="157.2">10</text>
<text x="95.4" y="159.8">12</text>
<text x="95.4" y="162.3">13</text>
<text x="95.4" y="164.8">24</text>
</g>
<g font-size="1.4" fill="#006464">
<text x="189.4" y="64.2">R5</text>
<text x="89.8" y="112.5">VCC</text>
<text x="87" y="117.6">V_BCKP</text>
<text x="88" y="115">V_USB</text>
<text x="59.4" y="122.7">~{RESET}</text>
<text x="87.1" y="122.7">VCC_RF</text>
<text x="227.5" y="125.2">R6</text>
<text x="59.4" y="127.7">~{SAFEBOOT}</text>
<text x="84.6" y="127.7">TIMEPULSE</text>
<text x="89.3" y="130.3">WOM</text>
<text x="59.4" y="132.8">RF_IN</text>
<text x="59.4" y="137.9">D_SEL</text>
<text x="86.7" y="137.9">USB_DM</text>
<text x="87.2" y="132.8">LNA_EN</text>
<text x="59.4" y="143">WHEELTICK</text>
<text x="86.9" y="140.4">USB_DP</text>
<text x="59.4" y="148.1">DIR</text>
<text x="81.7" y="145.5">RXD/SPI_MOSI</text>
<text x="82" y="148.1">TXD/SPI_MISO</text>
<text x="59.4" y="153.1">RESERVED</text>
<text x="82.8" y="150.6">SCL/SPI_SLK</text>
<text x="83.6" y="153.1">SDA/~{SPI_CS}</text>
<text x="87.1" y="160.8">GND__1</text>
<text x="89.6" y="158.2">GND</text>
<text x="87.1" y="163.3">GND__2</text>
<text x="87.1" y="165.8">GND__3</text>
</g>
</svg>
